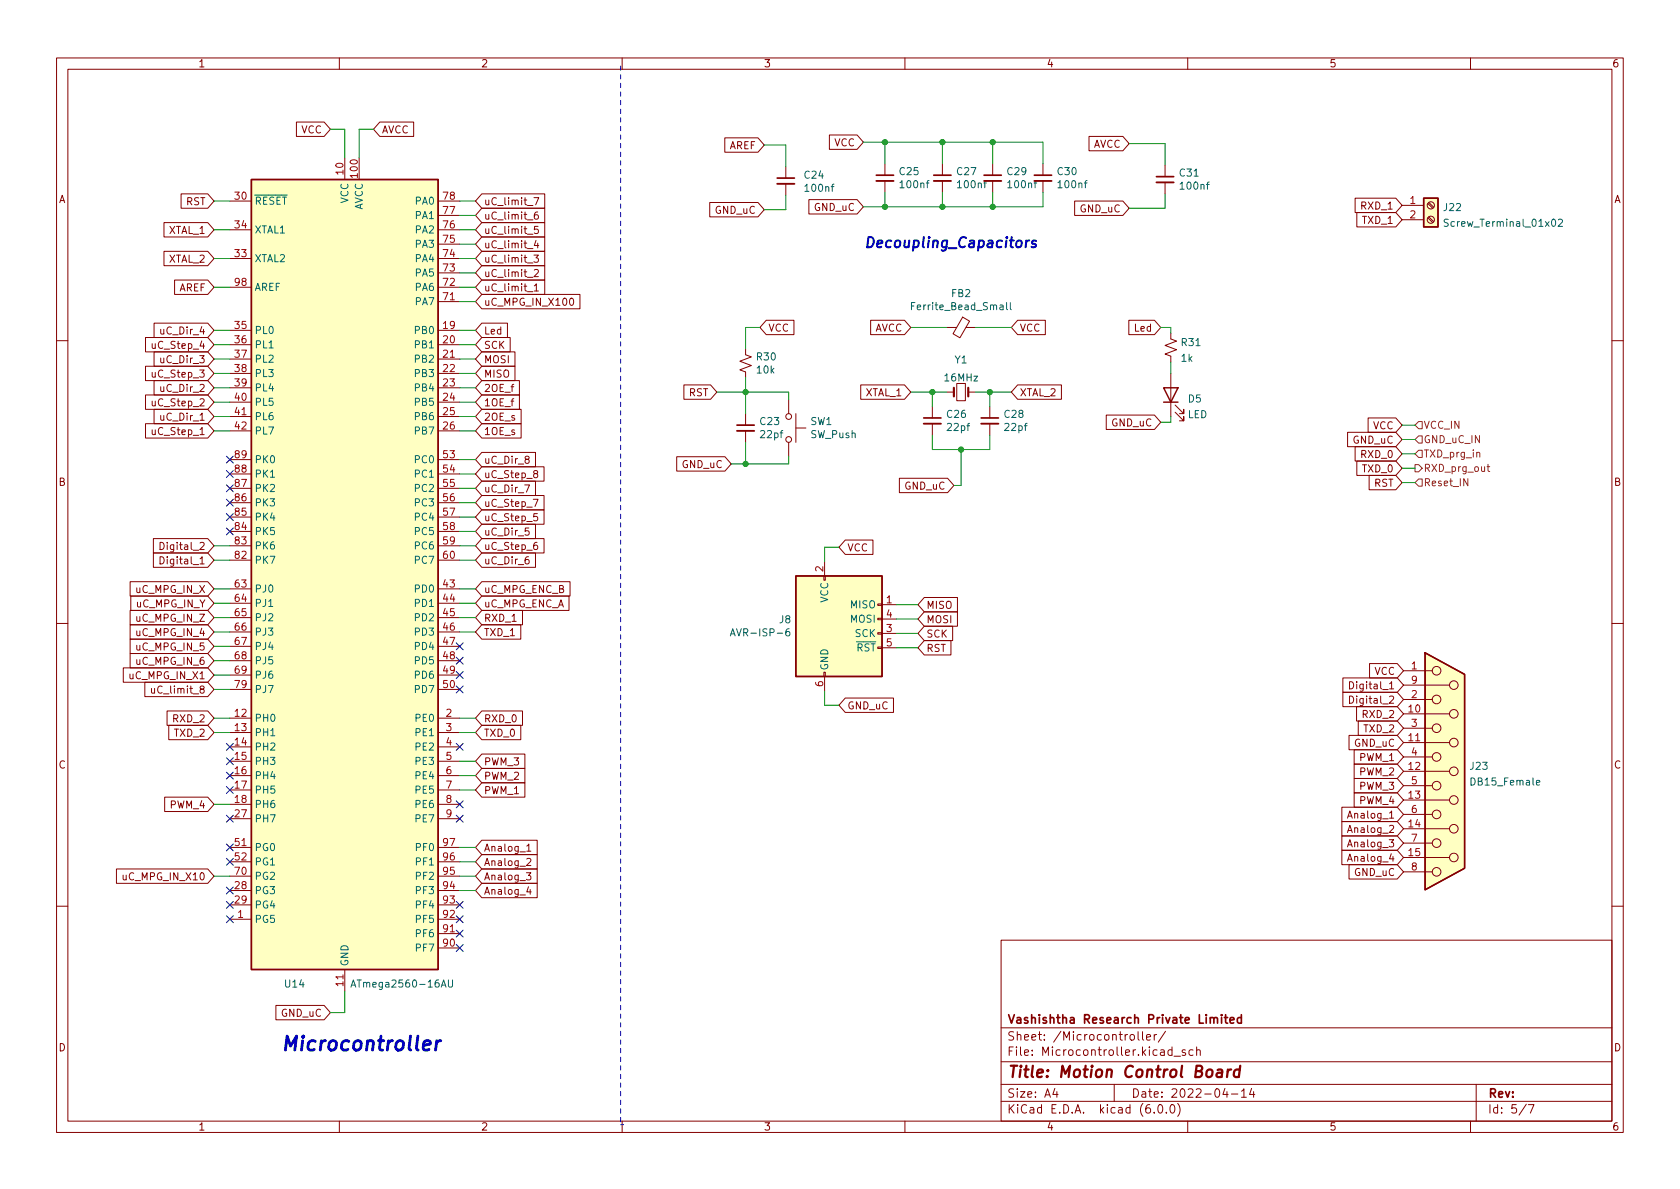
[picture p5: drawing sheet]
<svg xmlns="http://www.w3.org/2000/svg" width="297mm" height="210mm" viewBox="0 0 297 210" stroke-linecap="round" stroke-linejoin="round" font-family="sans-serif">
<g fill="none" stroke="#840000" stroke-width=".18">
<path d="M10 10.2h277v190.1h-277zM12 12.2h273v186.1h-273zM60 10.2v2M110 10.2v2M160 10.2v2M210 10.2v2M260 10.2v2M29 39.4h7.7l1.1 1.2-1.1 1.3h-7.7zM32 34.3h4.7l1.1 1.3-1.1 1.2h-4.7zM40.6 35.6h3.8M52.4 21.6h4.9l1.1 1.3-1.1 1.2h-4.9zM61 27.9v3.8"/>
<path d="M63.5 27.9v3.8M67.2 21.6h5.9v2.5h-5.9l-1.2-1.2zM77.5 35.6h3.8M77.5 38.1h3.8M85.2 34.3h11.1v2.5h-11.1l-1.1-1.2zM85.2 36.8h11.1v2.6h-11.1l-1.1-1.3zM85.2 39.4h11.1v2.5h-11.1l-1.1-1.3zM94.4 34.9h.9l-.6 1.3M95.1 37.5l-.4 .1a.85 .85 0 0 0 0 1.2l.4-.2 .1-.4-.2-.2h-.4l-.1 .2M125.5 35.8h8.5l1.1 1.3-1.1 1.2h-8.5zM128.2 24.4h5.8l1.1 1.2-1.1 1.3h-5.8zM138.9 29.5v2"/>
<path d="M138.9 32.5v2M143 35.3h8.5l1.2 1.3-1.2 1.2h-8.5zM146.6 23.9h4.9l1.2 1.2-1.2 1.3h-4.9zM156.5 29v2M156.5 32v2M166.6 29v2M166.6 32v2M175.5 29v2M175.5 32v2M184.4 29v2M184.4 32v2M190 35.6h8.5l1.1 1.2-1.1 1.3h-8.5z"/>
<path d="M192.5 24.1h6l1.1 1.3-1.1 1.3h-6zM206 29.2v2M206 32.3v2M239.6 35h7.2l1.1 1.3-1.1 1.3h-7.2zM239.9 37.6h6.9l1.1 1.3-1.1 1.2h-6.9zM247.9 36.3h3.8M247.9 38.9h3.8M252.5 38.5l.8 .9M252.5 36l.8 .8M252.6 38.3l.9 .9M252.6 35.8l.9 .8M25.7 59.7h11l1.1 1.3-1.1 1.2h-11z"/>
<path d="M27.2 57.1h9.5l1.1 1.3-1.1 1.3h-9.5zM29 44.4h7.7l1.1 1.3-1.1 1.3h-7.7zM30.9 49.5h5.8l1.1 1.3-1.1 1.3h-5.8zM40.6 58.4h3.8M40.6 45.7h3.8M40.6 40.6h3.8M40.6 50.8h3.8M77.5 58.4h3.8M77.5 45.7h3.8M77.5 40.6h3.8M77.5 53.3h3.8M77.5 50.8h3.8"/>
<path d="M77.5 48.3h3.8M77.5 43.2h3.8M85.2 59.7h5v2.5h-5l-1.1-1.2zM85.2 57.1h4.5v2.6h-4.5l-1.1-1.3zM85.2 47h11.1v2.5h-11.1l-1.1-1.2zM85.2 49.5h11.1v2.6h-11.1l-1.1-1.3zM85.2 41.9h11.1v2.5h-11.1l-1.1-1.2zM85.2 44.4h11.1v2.6h-11.1l-1.1-1.3zM85.2 52.1h17.3v2.5h-17.3l-1.1-1.3zM93.3 51.6h.9M94.4 45.1h.8l-.4 .5 .3 .1v.6l-.1 .1-.6-.1M94.5 47.8l.5-.2 .2 .4-.8 .9h.8"/>
<path d="M94.5 50.6l.3-.4v1.3M94.5 51.5h.7M94.8 42.5l-.3 .9h.8M95.1 43v.8M95.1 40h-.6v.6l.2-.1 .4 .1 .1 .2-.1 .4-.1 .1-.5-.1M100.8 52.9l.2-.2a.68 .68 0 0 1 .4 .7 .68 .68 0 0 1-.4 .6l-.2-.1-.1-.4zM135.5 56.6h4.9v2.6h-4.9l-1.1-1.3zM153.9 56.6h6l1.1 1.3-1.1 1.3h-6zM167.4 57.9h1.7M170.2 56.1l1.2 .7-1.7 2.9-1.2-.7zM170.8 57.9h1.7M179.9 56.6h4.9v2.6h-4.9l-1.1-1.3z"/>
<path d="M199.6 56.6h4.5l1.1 1.3-1.1 1.3h-4.5zM207 58.9v1l1 .4-2 .8 2 .7-2 .8 1 .4v1M10 60.2h2M25.7 69.8h11l1.1 1.3-1.1 1.3h-11zM25.7 74.9h11l1.1 1.3-1.1 1.3h-11zM25.7 64.8h11l1.1 1.2-1.1 1.3h-11zM27.2 72.4h9.5l1.1 1.3-1.1 1.2h-9.5zM27.2 67.3h9.5l1.1 1.3-1.1 1.2h-9.5zM27.2 62.2h9.5l1.1 1.3-1.1 1.3h-9.5zM40.6 61h3.8M40.6 63.5h3.8M40.6 66h3.8"/>
<path d="M40.6 68.6h3.8M40.6 71.1h3.8M40.6 73.7h3.8M40.6 76.2h3.8M77.5 61h3.8M77.5 63.5h3.8M77.5 66h3.8M77.5 68.6h3.8M77.5 71.1h3.8M77.5 73.7h3.8M77.5 76.2h3.8M85.2 62.2h5.9v2.6h-5.9l-1.1-1.3z"/>
<path d="M85.2 69.8h6.6v2.6h-6.6l-1.1-1.3zM85.2 67.3h6.6v2.5h-6.6l-1.1-1.2zM85.2 64.8h5.9v2.5h-5.9l-1.1-1.3zM85.2 74.9h6.9v2.6h-6.9l-1.1-1.3zM85.2 72.4h6.9v2.5h-6.9l-1.1-1.2zM120.9 68.1h4.7l1.1 1.2-1.1 1.3h-4.7zM131.8 61.7v1l1 .4-2 .8 2 .7-2 .8 1 .4v1M131.8 73.1v2.1M131.8 76.2v2M139.4 70.6v2.5M139.4 78.2v2.6M140.7 75.7h1.8"/>
<path d="M140.7 73.1v5.1M152.2 68.1h7.7l1.1 1.2-1.1 1.3h-7.7zM164.8 71.9v2M164.8 74.9v2.1M167.4 69.3h1.3M169.2 67.8h1.5v3.1h-1.5zM171.2 69.3h1.3M175 71.9v2M175 74.9v2.1M179.9 68.1h7.8v2.5h-7.8l-1.1-1.3zM195.6 73.4h8.5l1.1 1.3-1.1 1.2h-8.5zM207 66v7.7"/>
<path d="M207.8 72.9l1.5 1.5v-.7v.7h-.8M207.8 71.6l1.5 1.5v-.7v.7h-.8M238.3 76.4h8.5l1.1 1.3-1.1 1.3h-8.5zM239.6 79h7.2l1.1 1.3-1.1 1.2h-7.2zM241.9 73.9h4.9l1.1 1.3-1.1 1.2h-4.9zM285 60.2h2M27.1 97.8h9.6l1.1 1.3-1.1 1.2h-9.6zM27.1 95.2h9.6l1.1 1.3-1.1 1.3h-9.6zM28.3 98.4a.64 .64 0 0 1 .7 .7 .64 .64 0 0 1-.7 .6zM28.3 95.9a.64 .64 0 0 1 .7 .6 .64 .64 0 0 1-.7 .7zM40.6 81.3h3.8M40.6 83.8h3.8"/>
<path d="M40.6 86.4h3.8M40.6 88.9h3.8M40.6 91.4h3.8M40.6 94h3.8M40.6 96.5h3.8M40.6 99.1h3.8M77.5 81.3h3.8M77.5 83.8h3.8M77.5 86.4h3.8M77.5 88.9h3.8M77.5 91.4h3.8M77.5 94h3.8"/>
<path d="M77.5 96.5h3.8M77.5 99.1h3.8M85.2 80h9.5v2.5h-9.5l-1.1-1.2zM85.2 85.1h9.5v2.5h-9.5l-1.1-1.2zM85.2 90.2h11v2.5h-11l-1.1-1.3zM85.2 87.6h11v2.6h-11l-1.1-1.3zM85.2 97.8h9.5v2.5h-9.5l-1.1-1.2zM85.2 95.2h11v2.6h-11l-1.1-1.3zM85.2 92.7h9.5v2.5h-9.5l-1.1-1.2zM85.2 82.5h11v2.6h-11l-1.1-1.3zM92.8 85.7h.8l-.5 1.3M93.1 81.2l-.3-.2 .1-.2 .2-.1h.3l.2 .2-.1 .2-.5 .2-.2 .2v.2l.3 .2h.3l.2-.2v-.2l-.3-.3"/>
<path d="M93.4 98.4l-.3 .1a.85 .85 0 0 0 0 1.2l.4-.1 .1-.4-.3-.3-.3 .1-.2 .2M93.5 93.4h-.6l-.1 .6 .2-.1h.4l.2 .2-.1 .4-.2 .1-.5-.1M94.3 88.3h.8l-.5 1.3M94.6 83.8l-.3-.3 .1-.2 .2-.1 .4 .1 .1 .2-.1 .1-.5 .2-.2 .2 .1 .4 .2 .1h.2l.3-.3-.1-.3-.2-.1M95 95.9l-.4 .1a.86 .86 0 0 0 0 1.2l.4-.1 .1-.5-.3-.2h-.2l-.3 .2M95 90.8h-.6l-.1 .6 .2-.1 .5 .1 .1 .2-.1 .4-.2 .1-.5-.1M119.6 80.8h8.6l1.1 1.2-1.1 1.3h-8.6zM145.8 99.3v2.5M149.4 95.5h4.9v2.5h-4.9l-1.1-1.2zM159 84.6h8.5l1.2 1.2-1.2 1.3h-8.5zM239.9 81.5h6.9l1.1 1.3-1.1 1.3h-6.9zM242.1 84.1h4.7l1.1 1.2-1.1 1.3h-4.7z"/>
<path d="M10 110.2h2M21.8 118.1h14.9l1.1 1.3-1.1 1.2h-14.9zM23 107.9h13.7l1.1 1.3-1.1 1.3h-13.7zM23 110.5h13.7l1.1 1.3-1.1 1.2h-13.7zM23 115.6h13.7l1.1 1.2-1.1 1.3h-13.7zM23 102.9h13.7l1.1 1.2-1.1 1.3h-13.7zM23 113h13.7l1.1 1.3-1.1 1.3h-13.7zM23.1 105.4h13.6l1.1 1.3-1.1 1.2h-13.6zM40.6 104.1h3.8M40.6 106.7h3.8M40.6 109.2h3.8M40.6 111.8h3.8"/>
<path d="M40.6 114.3h3.8M40.6 116.8h3.8M40.6 119.4h3.8M77.5 104.1h3.8M77.5 106.7h3.8M77.5 109.2h3.8M77.5 111.8h3.8M77.5 114.3h3.8M77.5 116.8h3.8M77.5 119.4h3.8M85.2 110.5h6.9v2.5h-6.9l-1.1-1.2zM85.2 105.4h15.4v2.5h-15.4l-1.1-1.2z"/>
<path d="M85.2 102.9h15.6v2.5h-15.6l-1.1-1.3zM85.2 107.9h7.2v2.6h-7.2l-1.1-1.3zM145.7 118.9h.2v.7h-.2zM145.7 101.8h.2v.8h-.2zM145.8 119.6v2.6M155.2 111.9h.8v.2h-.8zM155.2 109.3h.8v.3h-.8zM155.2 106.8h.8v.3h-.8zM156 106.9h2.5M156 112h2.5M156 109.5h2.5M156 114.5h2.5"/>
<path d="M163.4 105.7h5.9v2.5h-5.9l-1.1-1.3zM163.4 113.3h4.7v2.5h-4.7l-1.1-1.3zM163.4 110.7h5v2.6h-5l-1.1-1.3zM163.4 108.2h5.9v2.5h-5.9l-1.1-1.2zM237.4 119.9h9.6l1.2 1.3-1.2 1.2h-9.6zM242.1 117.3h4.9l1.2 1.3-1.2 1.3h-4.9zM248.2 118.6h5M285 110.2h2M25.6 120.6h11.1l1.1 1.3-1.1 1.3h-11.1zM26.8 121.7v.8l.3 .1 .2-.1M29.5 125.7h7.2l1.1 1.3-1.1 1.3h-7.2zM29.8 128.3h6.9l1.1 1.2-1.1 1.3h-6.9z"/>
<path d="M40.6 127h3.8M40.6 129.5h3.8M40.6 132.1h3.8M40.6 134.6h3.8M40.6 137.2h3.8M40.6 139.7h3.8M40.6 121.9h3.8M77.5 127h3.8M77.5 129.5h3.8M77.5 132.1h3.8M77.5 134.6h3.8M77.5 137.2h3.8"/>
<path d="M77.5 139.7h3.8M77.5 121.9h3.8M85.2 125.7h7.2v2.6h-7.2l-1.1-1.3zM85.2 128.3h6.9v2.5h-6.9l-1.1-1.3zM85.2 133.3h7.6v2.6h-7.6l-1.1-1.3zM85.2 138.4h7.6v2.6h-7.6l-1.1-1.3zM85.2 135.9h7.6v2.5h-7.6l-1.1-1.2zM149.4 123.4h8.6v2.6h-8.6l-1.1-1.3zM237.4 122.4h9.6l1.2 1.3-1.2 1.3h-9.6zM238.5 130h8.5l1.2 1.3-1.2 1.3h-8.5zM238.6 123.1a.64 .64 0 0 1 .7 .6 .64 .64 0 0 1-.7 .7zM238.6 120.5a.64 .64 0 0 1 .7 .7 .64 .64 0 0 1-.7 .6z"/>
<path d="M239.4 137.7h7.6l1.2 1.2-1.2 1.3h-7.6zM239.4 132.6h7.6l1.2 1.3-1.2 1.2h-7.6zM239.4 135.1h7.6l1.2 1.3-1.2 1.3h-7.6zM239.8 125h7.2l1.2 1.2-1.2 1.3h-7.2zM240.2 127.5h6.8l1.2 1.3-1.2 1.2h-6.8zM248.2 138.9h5M248.2 136.4h8.1M248.2 133.9h5M248.2 131.3h8.1M248.2 128.8h5M248.2 126.2h8.1M248.2 123.7h5"/>
<path d="M248.2 121.2h8.1M20.6 153.7h16.1l1.1 1.2-1.1 1.3h-16.1zM29.1 141h7.6l1.1 1.2-1.1 1.3h-7.6zM40.6 142.2h3.8M40.6 144.8h3.8M40.6 157.5h3.8M40.6 149.9h3.8M40.6 152.4h3.8M40.6 154.9h3.8M77.5 142.2h3.8M77.5 144.8h3.8M77.5 157.5h3.8"/>
<path d="M77.5 149.9h3.8M77.5 152.4h3.8M77.5 154.9h3.8M85.2 156.2h9.8v2.5h-9.8l-1.1-1.2zM85.2 148.6h9.8v2.5h-9.8l-1.1-1.2zM85.2 151.1h9.8v2.6h-9.8l-1.1-1.3zM85.2 153.7h9.8v2.5h-9.8l-1.1-1.3zM93.1 154.3h.8l-.5 .5 .4 .1v.6l-.2 .1-.5-.1M93.1 149.6l.4-.4v1.3M93.1 151.9l.5-.1 .3 .4-.8 .9h.8M93.1 150.5h.8M93.4 156.8l-.3 .9h.8"/>
<path d="M93.7 157.3v.8M237.2 150.4h9.8l1.2 1.2-1.2 1.3h-9.8zM237.2 147.8h9.8l1.2 1.3-1.2 1.3h-9.8zM237.2 145.3h9.8l1.2 1.3-1.2 1.2h-9.8zM237.2 142.7h9.8l1.2 1.3-1.2 1.3h-9.8zM238.5 152.9h8.5l1.2 1.3-1.2 1.2h-8.5zM239.4 140.2h7.6l1.2 1.3-1.2 1.2h-7.6zM248.2 154.2h5M248.2 151.6h8.1M248.2 149.1h5M248.2 146.6h8.1M248.2 144h5"/>
<path d="M248.2 141.5h8.1M10 160.2h2M40.6 162.6h3.8M40.6 160h3.8M48.8 177.8h8.5l1.1 1.3-1.1 1.2h-8.5zM61 171.4v3.9M77.5 162.6h3.8M77.5 160h3.8M77.5 167.6h3.8M77.5 165.1h3.8M177 166.3h108v32h-108zM285 160.2h2"/>
<path d="M60 198.3v2M110 198.3v2M160 198.3v2M177 194.8h108M177 191.8h108M177 187.8h108M177 181.8h108M186.5 192.5l-.4 1h1M186.9 193v1M197 191.8v3M199.9 183l.4-.1 .3 .3v.4l-.3 .3h-.4l-.1-.3v-.4zM201.2 182.4v1.3l.2 .2"/>
<path d="M202 182.4v1.3l.2 .2M202.7 183.4l.7-.1v-.3l-.5-.1-.2 .2 .1 .8h.6M204.1 196.7v.1M204.1 182.9v1M204.5 182.9l-.3 .1-.1 .2M204.9 195.4l.2-.1a.81 .81 0 0 1 .6 .7 .81 .81 0 0 1-.3 .8h-.2a.81 .81 0 0 1-.6-.6 .81 .81 0 0 1 .3-.8zM206.1 182.4l-1.3 1.9M206.2 196.7v.1M207.1 195.4l.1-.1a.81 .81 0 0 1 .6 .7 .81 .81 0 0 1-.3 .8h-.1a.81 .81 0 0 1-.6-.6 .81 .81 0 0 1 .3-.8zM207.2 185.7l-.4-.1-.3 .3v.4l.1 .3h.6M207.2 185.1v1.5M207.6 186.8h1.1"/>
<path d="M208.2 195.1a1.72 1.72 0 0 1 0 2.3M209.6 185.7l-.4-.1-.2 .2 .1 .3 .5 .1v.4h-.6M210 198.3v2M210.9 185.7l-.4-.1-.3 .3v.4l.2 .3h.5M211.6 185.8l.2-.2 .3 .1 .1 .9M211.6 185.1v1.5M216.6 192.5l-.4 1h.9M216.9 193v1M217.7 193.5h1.2M219.5 193l.4-.5v1.5M219.5 194h.9M221.3 192.5l-.4 1h1"/>
<path d="M221.6 193v1M260 198.3v2M261 191.8v6.5M269.9 195.3l-1.3 1.9M270.2 195.3h1l-.6 1.5"/>
<circle cx="253" cy="36.3" r=".63"/>
<circle cx="253" cy="38.9" r=".63"/>
<circle cx="139.4" cy="77.7" r=".51"/>
<circle cx="139.4" cy="73.7" r=".51"/>
<circle cx="254" cy="118.6" r=".76"/>
<circle cx="254" cy="133.9" r=".76"/>
<circle cx="254" cy="123.7" r=".76"/>
<circle cx="254" cy="128.8" r=".76"/>
<circle cx="254" cy="138.9" r=".76"/>
<circle cx="257" cy="136.4" r=".76"/>
<circle cx="257" cy="121.2" r=".76"/>
<circle cx="257" cy="126.2" r=".76"/>
<circle cx="257" cy="131.3" r=".76"/>
<circle cx="254" cy="144" r=".76"/>
<circle cx="254" cy="149.1" r=".76"/>
<circle cx="254" cy="154.2" r=".76"/>
<circle cx="257" cy="146.6" r=".76"/>
<circle cx="257" cy="151.6" r=".76"/>
<circle cx="257" cy="141.5" r=".76"/>
</g>
<path d="M215.3 189.2l.2-.1 .5 .1v1.3M216.1 189.6l-.7 .1a.4 .4 0 0 0-.3 .3 .4 .4 0 0 0 .2 .5l.7-.1M217.1 189.1l-.2 1.4M217.7 189.1l-.4 .1-.2 .3M219.2 189.2a.66 .66 0 0 0-1 .3l-.1 .6 .2 .3 .2 .1 .5-.1M219.3 188.5l-.3 2" fill="none" stroke="#840000" stroke-width=".4"/>
<g fill="none" stroke="#840000" stroke-width=".3">
<path d="M137.4 31.5h3.1M154.9 31h3.1M165.1 31h3M174 31h3M182.9 31h3M204.5 31.2h3M130.3 75.2h3M163.3 73.9h3.1M173.5 73.9h3M216 179.4v.2M216 179.9v1M216.5 179.9h.6"/>
<path d="M216.7 179.4v1.3l.4 .2M219.5 179.4v1.5M217.5 180.4l.7-.1-.1-.3-.4-.1-.2 .2 .1 .8h.5M219.5 180l-.4-.1-.3 .3v.4l.1 .3h.6"/>
</g>
<path d="M44.4 31.7h33.1v139.7h-33.1zM251.7 35h2.6v5.1h-2.6zM205.7 68.6h2.6l-1.3 2.5zM205.7 71.1h2.6M140.7 101.8h15.3v17.8h-15.3zM252 115.4l7 3.8v34.3l-7 3.8z" fill="none" stroke="#840000" stroke-width=".25"/>
<path d="M137.4 32.5h3.1M154.9 32h3.1M165.1 32h3M174 32h3M182.9 32h3M204.5 32.3h3M130.3 76.2h3M163.3 74.9h3.1M173.5 74.9h3" fill="none" stroke="#840000" stroke-width=".33"/>
<g fill="#ffffc2" stroke="#ffffc2" stroke-width=".18">
<path d="M252 115.4l7 3.8v34.3l-7 3.8z"/>
<path d="M44.4 31.7h33.1v139.7h-33.1z"/>
<path d="M251.7 35h2.6v5.1h-2.6z"/>
<path d="M140.7 101.8h15.3v17.8h-15.3z"/>
</g>
<g fill="none" stroke="#006464" stroke-width=".18">
<path d="M256.1 38.8h-.5l-.2 .1v.3l.5 .3 .2 .3-.3 .2h-.5M275.5 38.9l.5-.1 .3 .3-.8 .9h.8M161.2 54.1h.4M161.8 53.5h-.6v1.3M178 53.5v1.1l.2 .2M178.6 53.5v1.1l.2 .2M129.1 112.5l.5-1.3 .4 1.3M129.3 112.1h.6M139.5 111.2h-.3a.86 .86 0 0 0 0 1.3l.4-.2 .1-.4-.3-.2h-.3l-.2 .2M271.6 138.4l.7-.1-.1-.3h-.4l-.2 .2 .1 .6h.5M62 174.6l.5-1.3 .4 1.3M62.2 174.2h.6"/>
<path d="M79.3 173.3v1l.2 .3 .4-.1 .1-.2v-1"/>
</g>
<path d="M168.7 68.6v1.5M171.2 68.6v1.5" fill="none" stroke="#840000" stroke-width=".38"/>
<path d="M250.2 77.7l.6-.6h.7v1.3h-.7zM250.8 74.5h.7v1.3h-.7l-.6-.6zM250.8 79.6h.7v1.3h-.7l-.6-.6zM250.2 82.2h.6l.7 .6-.7 .6h-.6zM250.2 85.3l.6-.6h.7v1.3h-.7zM259.5 84.6v1.3l-.7-1.3v1.3M261.1 80.1l.2-.1h.3v.8M262.9 82.5h.5M263.1 82.1v1.1l.3 .2" fill="none" stroke="#725600" stroke-width=".18"/>
<path d="M77.2 184l-.2 1.7M77.9 184a.74 .74 0 0 0-.7 .5" fill="none" stroke="#0000c2" stroke-width=".5"/>
<path d="M182 42.5l-.4 .1-.2 .3M183.2 42.6a.44 .44 0 0 0-.7 .3v.1l.6 .2 .1 .3-.3 .2-.5-.1" fill="none" stroke="#0000c2" stroke-width=".36"/>
<path d="M109.7 11.7v187.2M109.7 198.9h.5" fill="none" stroke="#0000c2" stroke-width=".18" stroke-dasharray=".8 .8"/>
<g fill="none" stroke="#009600" stroke-width=".18">
<path d="M37.8 35.6h2.8M58.4 22.9h2.6v5M66 22.9h-2.5v5M81.3 35.6h2.8M81.3 38.1h2.8M135.1 25.6h3.8v3.9M138.9 34.5v2.6h-3.8M152.7 25.1h31.7v3.9M156.5 25.1v3.9M156.5 34v2.6M166.6 25.1v3.9M166.6 34v2.6"/>
<path d="M175.5 25.1v3.9M175.5 34v2.6M184.4 34v2.6h-31.7M199.6 25.4h6.4v3.8M206 34.3v2.5h-6.4M37.8 45.7h2.8M37.8 40.6h2.8M37.8 50.8h2.8M37.8 58.4h2.8M81.3 45.7h2.8M81.3 48.3h2.8M81.3 43.2h2.8"/>
<path d="M81.3 40.6h2.8M81.3 53.3h2.8M81.3 50.8h2.8M81.3 58.4h2.8M134.4 57.9h-2.6v3.8M161 57.9h6.4M172.5 57.9h6.3M205.2 57.9h1.8v1M37.8 76.2h2.8M37.8 66h2.8M37.8 68.6h2.8M37.8 71.1h2.8"/>
<path d="M37.8 63.5h2.8M37.8 61h2.8M37.8 73.7h2.8M81.3 76.2h2.8M81.3 66h2.8M81.3 68.6h2.8M81.3 71.1h2.8M81.3 63.5h2.8M81.3 61h2.8M81.3 73.7h2.8M126.7 69.3h12.7v1.3M131.8 66.8v6.3"/>
<path d="M131.8 78.2v3.8M161 69.3h6.4M164.8 77v2.5h10.2v-2.5M164.8 69.3v2.6M169.9 79.5v6.3h-1.2M172.5 69.3h6.3M175 69.3v2.6M207 64v2M207 73.7v1h-1.8M247.9 77.7h2.3M247.9 75.2h2.3M37.8 96.5h2.8"/>
<path d="M37.8 99.1h2.8M81.3 91.4h2.8M81.3 94h2.8M81.3 88.9h2.8M81.3 83.8h2.8M81.3 86.4h2.8M81.3 81.3h2.8M81.3 96.5h2.8M81.3 99.1h2.8M139.4 80.8v1.2h-10.1M148.3 96.8h-2.5v2.5M247.9 82.8h2.3"/>
<path d="M247.9 85.3h2.3M247.9 80.3h2.3M37.8 109.2h2.8M37.8 114.3h2.8M37.8 119.4h2.8M37.8 116.8h2.8M37.8 111.8h2.8M37.8 106.7h2.8M37.8 104.1h2.8M81.3 109.2h2.8M81.3 111.8h2.8M81.3 106.7h2.8"/>
<path d="M81.3 104.1h2.8M158.5 106.9h3.8M158.5 109.5h3.8M158.5 112h3.8M158.5 114.5h3.8M37.8 127h2.8M37.8 121.9h2.8M37.8 129.5h2.8M81.3 127h2.8M81.3 129.5h2.8M81.3 134.6h2.8M81.3 139.7h2.8"/>
<path d="M81.3 137.2h2.8M145.8 122.2v2.5h2.5M37.8 154.9h2.8M37.8 142.2h2.8M81.3 154.9h2.8M81.3 149.9h2.8M81.3 152.4h2.8M81.3 157.5h2.8M61 175.3v3.8h-2.6"/>
</g>
<g fill="none" stroke="#000084" stroke-width=".18">
<path d="M40 93.4l1.2 1.2M40 85.7l1.2 1.3M40 88.3l1.2 1.2M40 83.2l1.2 1.2M40 90.8l1.2 1.2M40 80.7l1.2 1.2M41.2 93.4l-1.2 1.2M41.2 85.7l-1.2 1.3M41.2 88.3l-1.2 1.2M41.2 83.2l-1.2 1.2M41.2 90.8l-1.2 1.2M41.2 80.7l-1.2 1.2"/>
<path d="M80.7 118.8l1.2 1.2M80.7 113.7l1.2 1.2M80.7 116.2l1.2 1.2M81.9 118.8l-1.2 1.2M81.9 113.7l-1.2 1.2M81.9 116.2l-1.2 1.2M40 134l1.2 1.2M40 139.1l1.2 1.2M40 131.5l1.2 1.2M40 136.5l1.2 1.3M41.2 134l-1.2 1.2M41.2 139.1l-1.2 1.2"/>
<path d="M41.2 131.5l-1.2 1.2M41.2 136.5l-1.2 1.3M80.7 131.5l1.2 1.2M80.7 121.3l1.2 1.2M81.9 131.5l-1.2 1.2M81.9 121.3l-1.2 1.2M40 149.2l1.2 1.3M40 151.8l1.2 1.2M40 156.9l1.2 1.2M40 159.4l1.2 1.2M40 144.2l1.2 1.2M41.2 159.4l-1.2 1.2"/>
<path d="M41.2 156.9l-1.2 1.2M41.2 149.2l-1.2 1.3M41.2 151.8l-1.2 1.2M41.2 144.2l-1.2 1.2M80.7 141.6l1.2 1.2M80.7 159.4l1.2 1.2M80.7 144.2l1.2 1.2M81.9 141.6l-1.2 1.2M81.9 159.4l-1.2 1.2M81.9 144.2l-1.2 1.2M40 161.9l1.2 1.3M41.2 161.9l-1.2 1.3"/>
<path d="M80.7 161.9l1.2 1.3M80.7 164.5l1.2 1.2M80.7 167l1.2 1.2M81.9 161.9l-1.2 1.3M81.9 164.5l-1.2 1.2M81.9 167l-1.2 1.2"/>
</g>
<g fill="#009600" stroke="#009600" stroke-width=".18">
<circle cx="131.8" cy="82" r=".46"/>
<circle cx="169.9" cy="79.5" r=".46"/>
<circle cx="166.6" cy="25.1" r=".46"/>
<circle cx="175.5" cy="25.1" r=".46"/>
<circle cx="166.6" cy="36.6" r=".46"/>
<circle cx="175.5" cy="36.6" r=".46"/>
<circle cx="156.5" cy="36.6" r=".46"/>
<circle cx="156.5" cy="25.1" r=".46"/>
<circle cx="131.8" cy="69.3" r=".46"/>
<circle cx="175" cy="69.3" r=".46"/>
<circle cx="164.8" cy="69.3" r=".46"/>
</g>
<text font-size="3.5" fill="#0000c2" x="49.5" y="185.8">Microcontroller</text>
<text font-size="2.8" fill="#840000" x="178" y="190.6">Title: Motion Control Board</text>
<text font-size="2.5" fill="#0000c2" x="152.7" y="43.8">Decoupling_Capacitors</text>
<g font-size="2.1" fill="#840000">
<text x="178" y="184">Sheet: /Microcontroller/</text>
<text x="178" y="181">Vashishtha Research Private Limited</text>
<text x="178" y="186.7">File: Microcontroller.kicad_sch</text>
<text x="178" y="196.9">KiCad E.D.A. kicad (6.0.0)</text>
<text x="178" y="194.1">Size: A4</text>
<text x="200" y="194.1">Date: 2022-04-14</text>
<text x="263" y="194.1">Rev:</text>
<text x="263" y="196.9">Id: 5/7</text>
</g>
<g font-size="1.8" fill="#840000">
<text x="35" y="11.9">1</text>
<text x="85" y="11.9">2</text>
<text x="135" y="11.9">3</text>
<text x="185" y="11.9">4</text>
<text x="235" y="11.9">5</text>
<text x="285" y="11.9">6</text>
<text x="53.3" y="23.6">VCC</text>
<text x="67.5" y="23.6">AVCC</text>
<text x="128.9" y="26.4">AREF</text>
<text x="147.5" y="25.9">VCC</text>
<text x="193.2" y="26.1">AVCC</text>
<text x="10.3" y="35.9">A</text>
<text x="285.3" y="35.9">A</text>
<text x="29.8" y="41.4">XTAL_1</text>
<text x="32.9" y="36.3">RST</text>
<text x="85.5" y="36.3">uC_limit_7</text>
<text x="85.5" y="38.8">uC_limit_6</text>
<text x="85.5" y="41.4">uC_limit_5</text>
<text x="126.4" y="37.8">GND_uC</text>
<text x="144" y="37.3">GND_uC</text>
<text x="190.9" y="37.6">GND_uC</text>
<text x="240.8" y="37">RXD_1</text>
<text x="241" y="39.6">TXD_1</text>
<text x="29.8" y="46.4">XTAL_2</text>
<text x="85.5" y="43.9">uC_limit_4</text>
<text x="85.5" y="46.4">uC_limit_3</text>
<text x="31.6" y="51.5">AREF</text>
<text x="85.5" y="49">uC_limit_2</text>
<text x="85.5" y="51.5">uC_limit_1</text>
<text x="28.7" y="59.1">uC_Dir_4</text>
<text x="85.5" y="59.1">Led</text>
<text x="85.5" y="54.1">uC_MPG_IN_X100</text>
<text x="135.8" y="58.6">VCC</text>
<text x="154.6" y="58.6">AVCC</text>
<text x="180.2" y="58.6">VCC</text>
<text x="200.7" y="58.6">Led</text>
<text x="27.3" y="61.7">uC_Step_4</text>
<text x="28.7" y="64.2">uC_Dir_3</text>
<text x="85.5" y="64.2">MOSI</text>
<text x="85.5" y="61.7">SCK</text>
<text x="27.3" y="71.8">uC_Step_2</text>
<text x="27.3" y="66.8">uC_Step_3</text>
<text x="28.7" y="69.3">uC_Dir_2</text>
<text x="85.5" y="71.8">1OE_f</text>
<text x="85.5" y="69.3">2OE_f</text>
<text x="85.5" y="66.8">MISO</text>
<text x="121.8" y="70.1">RST</text>
<text x="153" y="70.1">XTAL_1</text>
<text x="180.2" y="70.1">XTAL_2</text>
<text x="27.3" y="76.9">uC_Step_1</text>
<text x="28.7" y="74.4">uC_Dir_1</text>
<text x="85.5" y="76.9">1OE_s</text>
<text x="85.5" y="74.4">2OE_s</text>
<text x="196.5" y="75.4">GND_uC</text>
<text x="242.7" y="75.9">VCC</text>
<text x="85.5" y="82">uC_Dir_8</text>
<text x="120.6" y="82.8">GND_uC</text>
<text x="239.2" y="78.4">GND_uC</text>
<text x="240.8" y="81">RXD_0</text>
<text x="241" y="83.5">TXD_0</text>
<text x="10.3" y="85.9">B</text>
<text x="85.5" y="87.1">uC_Dir_7</text>
<text x="85.5" y="89.6">uC_Step_7</text>
<text x="85.5" y="84.5">uC_Step_8</text>
<text x="160" y="86.6">GND_uC</text>
<text x="242.9" y="86.1">RST</text>
<text x="285.3" y="85.9">B</text>
<text x="85.5" y="92.2">uC_Step_5</text>
<text x="85.5" y="94.7">uC_Dir_5</text>
<text x="29" y="99.8">Digital_1</text>
<text x="29" y="97.2">Digital_2</text>
<text x="85.5" y="99.8">uC_Dir_6</text>
<text x="85.5" y="97.2">uC_Step_6</text>
<text x="149.8" y="97.5">VCC</text>
<text x="24.1" y="107.4">uC_MPG_IN_Y</text>
<text x="24.1" y="104.9">uC_MPG_IN_X</text>
<text x="85.5" y="107.4">uC_MPG_ENC_A</text>
<text x="85.5" y="104.9">uC_MPG_ENC_B</text>
<text x="163.7" y="107.7">MISO</text>
<text x="24.2" y="109.9">uC_MPG_IN_Z</text>
<text x="24.3" y="112.5">uC_MPG_IN_4</text>
<text x="85.5" y="112.5">TXD_1</text>
<text x="85.5" y="109.9">RXD_1</text>
<text x="163.7" y="112.7">SCK</text>
<text x="163.7" y="110.2">MOSI</text>
<text x="24.3" y="117.6">uC_MPG_IN_6</text>
<text x="24.3" y="115">uC_MPG_IN_5</text>
<text x="163.7" y="115.3">RST</text>
<text x="243" y="119.3">VCC</text>
<text x="23.1" y="120.1">uC_MPG_IN_X1</text>
<text x="27.5" y="122.6">uC_limit_8</text>
<text x="149.8" y="125.4">GND_uC</text>
<text x="239.4" y="124.4">Digital_2</text>
<text x="239.4" y="121.9">Digital_1</text>
<text x="30.7" y="127.7">RXD_2</text>
<text x="30.9" y="130.3">TXD_2</text>
<text x="85.5" y="127.7">RXD_0</text>
<text x="85.5" y="130.3">TXD_0</text>
<text x="241" y="127">RXD_2</text>
<text x="241.2" y="129.5">TXD_2</text>
<text x="10.3" y="135.9">C</text>
<text x="85.5" y="135.3">PWM_3</text>
<text x="85.5" y="137.9">PWM_2</text>
<text x="239.5" y="132">GND_uC</text>
<text x="240.4" y="134.6">PWM_1</text>
<text x="240.4" y="137.1">PWM_2</text>
<text x="285.3" y="135.9">C</text>
<text x="30.1" y="143">PWM_4</text>
<text x="85.5" y="140.4">PWM_1</text>
<text x="240.4" y="139.7">PWM_3</text>
<text x="240.4" y="142.2">PWM_4</text>
<text x="238.8" y="149.8">Analog_3</text>
<text x="238.8" y="147.3">Analog_2</text>
<text x="238.8" y="144.7">Analog_1</text>
<text x="22.2" y="155.7">uC_MPG_IN_X10</text>
<text x="85.5" y="150.6">Analog_1</text>
<text x="85.5" y="153.1">Analog_2</text>
<text x="85.5" y="155.7">Analog_3</text>
<text x="238.8" y="152.4">Analog_4</text>
<text x="239.5" y="154.9">GND_uC</text>
<text x="85.5" y="158.2">Analog_4</text>
<text x="49.7" y="179.8">GND_uC</text>
<text x="10.3" y="185.9">D</text>
<text x="285.3" y="185.9">D</text>
<text x="35" y="199.9">1</text>
<text x="85" y="199.9">2</text>
<text x="135" y="199.9">3</text>
<text x="185" y="199.9">4</text>
<text x="235" y="199.9">5</text>
<text x="285" y="199.9">6</text>
</g>
<g font-size="1.8" fill="#a90000">
<text x="41.6" y="35.3">30</text>
<text x="60.7" y="30.8" transform="rotate(-90 60.7 30.8)">10</text>
<text x="63.2" y="31.3" transform="rotate(-90 63.2 31.3)">100</text>
<text x="78.4" y="35.3">78</text>
<text x="41.6" y="40.4">34</text>
<text x="78.4" y="40.4">76</text>
<text x="78.4" y="37.8">77</text>
<text x="249.3" y="36.1">1</text>
<text x="249.3" y="38.6">2</text>
<text x="41.6" y="45.5">33</text>
<text x="78.4" y="45.5">74</text>
<text x="78.4" y="42.9">75</text>
<text x="41.6" y="50.5">98</text>
<text x="78.4" y="53.1">71</text>
<text x="78.4" y="50.5">72</text>
<text x="78.4" y="48">73</text>
<text x="41.6" y="58.2">35</text>
<text x="78.4" y="58.2">19</text>
<text x="41.6" y="60.7">36</text>
<text x="41.6" y="63.2">37</text>
<text x="41.6" y="65.8">38</text>
<text x="78.4" y="60.7">20</text>
<text x="78.4" y="63.2">21</text>
<text x="78.4" y="65.8">22</text>
<text x="41.6" y="68.3">39</text>
<text x="41.6" y="70.9">40</text>
<text x="78.4" y="68.3">23</text>
<text x="78.4" y="70.9">24</text>
<text x="41.6" y="73.4">41</text>
<text x="41.6" y="75.9">42</text>
<text x="78.4" y="73.4">25</text>
<text x="78.4" y="75.9">26</text>
<text x="41.6" y="83.6">88</text>
<text x="41.6" y="81">89</text>
<text x="78.4" y="81">53</text>
<text x="78.4" y="83.6">54</text>
<text x="41.6" y="88.6">86</text>
<text x="41.6" y="86.1">87</text>
<text x="78.4" y="86.1">55</text>
<text x="78.4" y="88.6">56</text>
<text x="41.6" y="93.7">84</text>
<text x="41.6" y="91.2">85</text>
<text x="78.4" y="91.2">57</text>
<text x="78.4" y="93.7">58</text>
<text x="41.6" y="98.8">82</text>
<text x="41.6" y="96.3">83</text>
<text x="78.4" y="96.3">59</text>
<text x="78.4" y="98.8">60</text>
<text x="145.5" y="101.1" transform="rotate(-90 145.5 101.1)">2</text>
<text x="41.6" y="103.9">63</text>
<text x="41.6" y="106.4">64</text>
<text x="78.4" y="103.9">43</text>
<text x="78.4" y="106.4">44</text>
<text x="156.7" y="106.7">1</text>
<text x="41.6" y="109">65</text>
<text x="41.6" y="111.5">66</text>
<text x="78.4" y="109">45</text>
<text x="78.4" y="111.5">46</text>
<text x="156.7" y="111.8">3</text>
<text x="156.7" y="109.2">4</text>
<text x="41.6" y="114">67</text>
<text x="41.6" y="116.6">68</text>
<text x="41.6" y="119.1">69</text>
<text x="78.4" y="114">47</text>
<text x="78.4" y="116.6">48</text>
<text x="78.4" y="119.1">49</text>
<text x="156.7" y="114.3">5</text>
<text x="249.6" y="118.4">1</text>
<text x="41.6" y="121.7">79</text>
<text x="78.4" y="121.7">50</text>
<text x="145.5" y="121.4" transform="rotate(-90 145.5 121.4)">6</text>
<text x="249.1" y="126">10</text>
<text x="249.6" y="123.4">2</text>
<text x="249.6" y="120.9">9</text>
<text x="41.6" y="126.7">12</text>
<text x="41.6" y="129.3">13</text>
<text x="41.6" y="131.8">14</text>
<text x="78.9" y="126.7">2</text>
<text x="78.9" y="129.3">3</text>
<text x="78.9" y="131.8">4</text>
<text x="249.1" y="131.1">11</text>
<text x="249.6" y="128.5">3</text>
<text x="41.6" y="134.4">15</text>
<text x="41.6" y="136.9">16</text>
<text x="78.9" y="134.4">5</text>
<text x="78.9" y="136.9">6</text>
<text x="249.1" y="136.1">12</text>
<text x="249.6" y="133.6">4</text>
<text x="41.6" y="139.4">17</text>
<text x="41.6" y="142">18</text>
<text x="78.9" y="139.4">7</text>
<text x="78.9" y="142">8</text>
<text x="249.1" y="141.2">13</text>
<text x="249.6" y="138.7">5</text>
<text x="249.6" y="143.8">6</text>
<text x="41.6" y="144.5">27</text>
<text x="41.6" y="149.6">51</text>
<text x="78.4" y="149.6">97</text>
<text x="78.9" y="144.5">9</text>
<text x="249.1" y="146.3">14</text>
<text x="249.6" y="148.8">7</text>
<text x="41.6" y="152.1">52</text>
<text x="41.6" y="154.7">70</text>
<text x="78.4" y="154.7">95</text>
<text x="78.4" y="152.1">96</text>
<text x="249.1" y="151.4">15</text>
<text x="249.6" y="153.9">8</text>
<text x="41.6" y="157.2">28</text>
<text x="41.6" y="159.8">29</text>
<text x="78.4" y="159.8">93</text>
<text x="78.4" y="157.2">94</text>
<text x="42.1" y="162.3">1</text>
<text x="78.4" y="167.4">90</text>
<text x="78.4" y="164.8">91</text>
<text x="78.4" y="162.3">92</text>
<text x="60.7" y="174.3" transform="rotate(-90 60.7 174.3)">11</text>
</g>
<g font-size="1.8" fill="#006464">
<text x="61.6" y="36" transform="rotate(-90 61.6 36)">VCC</text>
<text x="142.3" y="31.6">C24</text>
<text x="142.5" y="33.9">100nf</text>
<text x="159.1" y="31">C25</text>
<text x="159.3" y="33.3">100nf</text>
<text x="169.3" y="31">C27</text>
<text x="169.5" y="33.3">100nf</text>
<text x="178.2" y="31">C29</text>
<text x="178.4" y="33.3">100nf</text>
<text x="187" y="31">C30</text>
<text x="187.3" y="33.3">100nf</text>
<text x="208.6" y="31.2">C31</text>
<text x="208.9" y="33.5">100nf</text>
<text x="45" y="36.2">~{RESET}</text>
<text x="45" y="41.3">XTAL1</text>
<text x="64.1" y="37.3" transform="rotate(-90 64.1 37.3)">AVCC</text>
<text x="73.5" y="41.3">PA2</text>
<text x="73.5" y="38.7">PA1</text>
<text x="73.5" y="36.2">PA0</text>
<text x="255.3" y="37.3">J22</text>
<text x="256.1" y="40.1">Screw_Terminal_01x02</text>
<text x="45" y="46.3">XTAL2</text>
<text x="73.5" y="46.3">PA4</text>
<text x="73.5" y="43.8">PA3</text>
<text x="45" y="51.4">AREF</text>
<text x="73.5" y="54">PA7</text>
<text x="73.5" y="51.4">PA6</text>
<text x="73.5" y="48.9">PA5</text>
<text x="168.3" y="52.5">FB2</text>
<text x="45" y="59">PL0</text>
<text x="73.5" y="59">PB0</text>
<text x="161.7" y="54.8">Ferrite_Bead_Small</text>
<text x="45" y="61.6">PL1</text>
<text x="45" y="64.1">PL2</text>
<text x="73.5" y="61.6">PB1</text>
<text x="73.5" y="64.1">PB2</text>
<text x="133.9" y="63.7">R30</text>
<text x="168.8" y="64.3">Y1</text>
<text x="208.9" y="64">1k</text>
<text x="209" y="61.2">R31</text>
<text x="45" y="66.7">PL3</text>
<text x="45" y="69.2">PL4</text>
<text x="45" y="71.7">PL5</text>
<text x="73.5" y="66.7">PB3</text>
<text x="73.5" y="69.2">PB4</text>
<text x="73.5" y="71.7">PB5</text>
<text x="133.9" y="66">10k</text>
<text x="167.1" y="67.4">16MHz</text>
<text x="210.1" y="71.2">D5</text>
<text x="45" y="74.3">PL6</text>
<text x="45" y="76.8">PL7</text>
<text x="73.5" y="74.3">PB6</text>
<text x="73.5" y="76.8">PB7</text>
<text x="134.5" y="75.2">C23</text>
<text x="134.6" y="77.5">22pf</text>
<text x="143.3" y="75.2">SW1</text>
<text x="143.3" y="77.5">SW_Push</text>
<text x="167.5" y="73.9">C26</text>
<text x="167.6" y="76.2">22pf</text>
<text x="177.6" y="73.9">C28</text>
<text x="177.8" y="76.2">22pf</text>
<text x="210" y="73.9">LED</text>
<text x="45" y="81.9">PK0</text>
<text x="73.5" y="81.9">PC0</text>
<text x="45" y="89.5">PK3</text>
<text x="45" y="87">PK2</text>
<text x="45" y="84.4">PK1</text>
<text x="73.5" y="84.4">PC1</text>
<text x="73.5" y="87">PC2</text>
<text x="73.5" y="89.5">PC3</text>
<text x="45" y="94.6">PK5</text>
<text x="45" y="92.1">PK4</text>
<text x="73.5" y="92.1">PC4</text>
<text x="73.5" y="94.6">PC5</text>
<text x="45" y="99.7">PK7</text>
<text x="45" y="97.1">PK6</text>
<text x="73.5" y="97.1">PC6</text>
<text x="73.5" y="99.7">PC7</text>
<text x="45" y="104.8">PJ0</text>
<text x="45" y="107.3">PJ1</text>
<text x="73.5" y="104.8">PD0</text>
<text x="73.5" y="107.3">PD1</text>
<text x="146.4" y="106.6" transform="rotate(-90 146.4 106.6)">VCC</text>
<text x="150.4" y="107.6">MISO</text>
<text x="45" y="109.8">PJ2</text>
<text x="45" y="112.4">PJ3</text>
<text x="73.5" y="109.8">PD2</text>
<text x="73.5" y="112.4">PD3</text>
<text x="130.1" y="112.5">AVR-ISP-6</text>
<text x="137.8" y="110.2">J8</text>
<text x="150.4" y="110.1">MOSI</text>
<text x="151.2" y="112.6">SCK</text>
<text x="45" y="114.9">PJ4</text>
<text x="45" y="117.5">PJ5</text>
<text x="73.5" y="114.9">PD4</text>
<text x="73.5" y="117.5">PD5</text>
<text x="146.4" y="118.6" transform="rotate(-90 146.4 118.6)">GND</text>
<text x="150" y="115.2">~{RST}</text>
<text x="45" y="120">PJ6</text>
<text x="45" y="122.5">PJ7</text>
<text x="73.5" y="120">PD6</text>
<text x="73.5" y="122.5">PD7</text>
<text x="45" y="127.6">PH0</text>
<text x="45" y="130.2">PH1</text>
<text x="73.6" y="127.6">PE0</text>
<text x="73.6" y="130.2">PE1</text>
<text x="45" y="132.7">PH2</text>
<text x="45" y="135.2">PH3</text>
<text x="45" y="137.8">PH4</text>
<text x="73.6" y="132.7">PE2</text>
<text x="73.6" y="135.2">PE3</text>
<text x="73.6" y="137.8">PE4</text>
<text x="260" y="136.1">J23</text>
<text x="45" y="140.3">PH5</text>
<text x="45" y="142.9">PH6</text>
<text x="73.6" y="140.3">PE5</text>
<text x="73.6" y="142.9">PE6</text>
<text x="260.3" y="138.9">DB15_Female</text>
<text x="45" y="145.4">PH7</text>
<text x="73.6" y="145.4">PE7</text>
<text x="45" y="150.5">PG0</text>
<text x="45" y="153">PG1</text>
<text x="45" y="155.6">PG2</text>
<text x="73.7" y="155.6">PF2</text>
<text x="73.7" y="153">PF1</text>
<text x="73.7" y="150.5">PF0</text>
<text x="45" y="158.1">PG3</text>
<text x="45" y="160.6">PG4</text>
<text x="73.7" y="160.6">PF4</text>
<text x="73.7" y="158.1">PF3</text>
<text x="45" y="163.2">PG5</text>
<text x="73.7" y="165.7">PF6</text>
<text x="73.7" y="163.2">PF5</text>
<text x="61.6" y="170.9" transform="rotate(-90 61.6 170.9)">GND</text>
<text x="73.7" y="168.3">PF7</text>
<text x="50.4" y="174.6">U14</text>
<text x="63.1" y="174.6">ATmega2560-16AU</text>
</g>
<g font-size="1.8" fill="#725600">
<text x="251.7" y="75.8">VCC_IN</text>
<text x="251.7" y="83.4">RXD_prg_out</text>
<text x="251.7" y="78.4">GND_uC_IN</text>
<text x="251.7" y="80.9">TXD_prg_in</text>
<text x="251.7" y="86">Reset_IN</text>
</g>
</svg>
